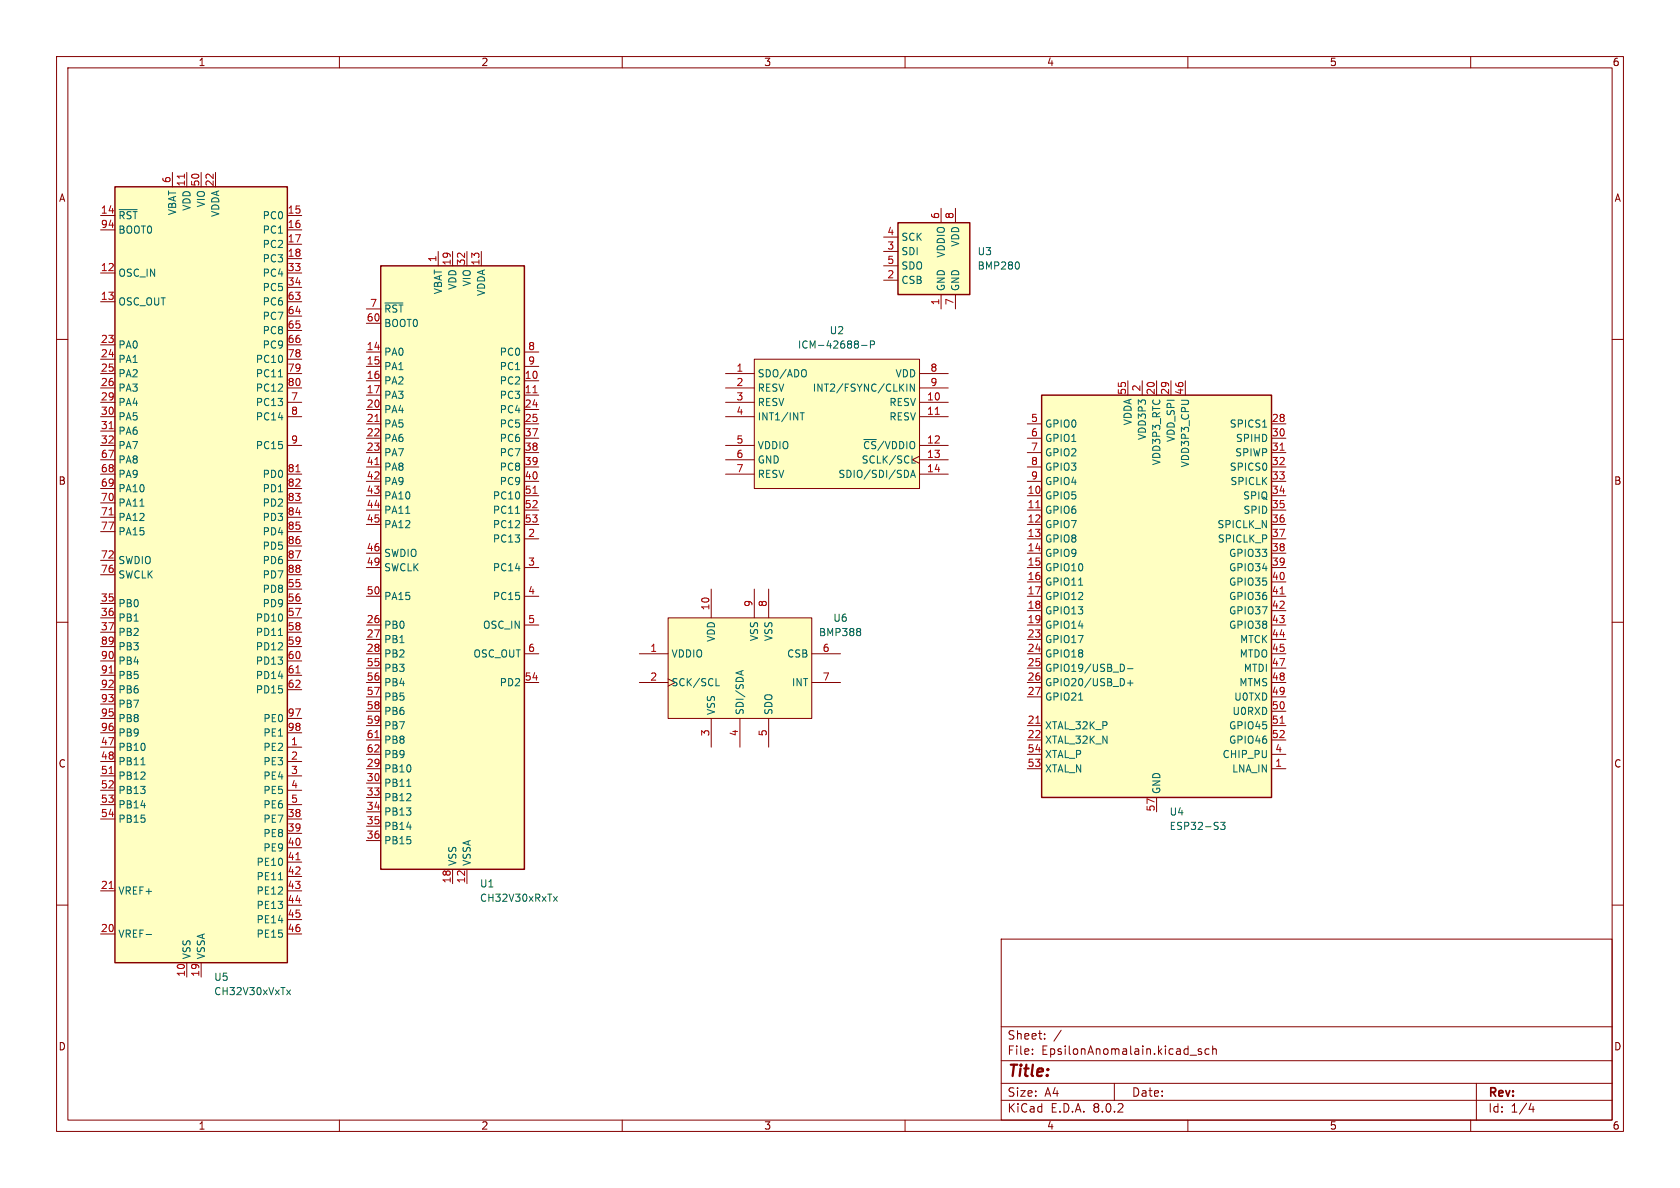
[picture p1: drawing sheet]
<svg xmlns="http://www.w3.org/2000/svg" width="297mm" height="210mm" viewBox="0 0 297 210" stroke-linecap="round" stroke-linejoin="round" font-family="sans-serif">
<g fill="none" stroke="#840000" stroke-width=".18">
<path d="M10 10h277v190h-277zM12 12h273v186h-273zM60 10v2M110 10v2M160 10v2M210 10v2M260 10v2M10 60h2M285 60h2M10 110h2M285 110h2M10 160h2"/>
<path d="M285 160h2M177 166h108v32h-108zM60 198v2M110 198v2M160 198v2M177 194.5h108M177 191.5h108M177 187.5h108M177 181.5h108M182.5 186.3v.1M182.5 185.5v.1M184.7 183.6v.1"/>
<path d="M184.7 182.8v.1M187.6 182.1l-1.3 2M197 191.5v3M210 198v2M210.4 186.5h1.1M212.4 185.5l-.4-.1-.2 .2 .1 .2 .5 .2v.3h-.6M213.7 185.5l-.4-.1-.3 .3v.4l.2 .2h.5M214.4 185.5l.2-.1 .4 .1v.9M214.4 184.9v1.5M260 198v2M261 191.5v6.5M270.7 195l-.4 1.1h.9"/>
<path d="M271 195.6v1"/>
</g>
<path d="M67.3 47h25.4v106.7h-25.4z" fill="#ffffc2"/>
<path d="M67.3 47h25.4v106.7h-25.4z" fill="none" stroke="#840000" stroke-width=".25"/>
<g fill="none" stroke="#840000" stroke-width=".18">
<path d="M64.8 57.2h2.5M64.8 54.6h2.5M77.5 44.5v2.5M80 44.5v2.5M82.5 44.5v2.5M85.1 44.5v2.5M64.8 67.3h2.5M64.8 69.9h2.5M64.8 62.2h2.5M64.8 64.8h2.5M64.8 72.4h2.5M64.8 74.9h2.5"/>
<path d="M64.8 77.5h2.5M92.7 67.3h2.5M92.7 69.9h2.5M92.7 62.2h2.5M92.7 64.8h2.5M92.7 72.4h2.5M92.7 74.9h2.5M92.7 77.5h2.5M64.8 80h2.5M64.8 82.6h2.5M64.8 85.1h2.5M64.8 87.6h2.5"/>
<path d="M64.8 90.2h2.5M64.8 92.7h2.5M64.8 97.8h2.5M92.7 95.3h2.5M92.7 80h2.5M92.7 82.6h2.5M92.7 85.1h2.5M92.7 87.6h2.5M92.7 90.2h2.5M92.7 92.7h2.5M64.8 110.5h2.5M64.8 113h2.5"/>
<path d="M64.8 115.6h2.5M64.8 100.3h2.5M64.8 105.4h2.5M64.8 118.1h2.5M92.7 110.5h2.5M92.7 115.6h2.5M92.7 100.3h2.5M92.7 105.4h2.5M64.8 135.9h2.5M64.8 138.4h2.5M64.8 120.7h2.5M64.8 123.2h2.5"/>
<path d="M64.8 125.7h2.5M64.8 128.3h2.5M64.8 130.8h2.5M64.8 133.4h2.5M92.7 120.7h2.5M64.8 141h2.5M64.8 143.5h2.5M64.8 146.1h2.5M64.8 148.6h2.5M80 153.7v2.5M82.5 153.7v2.5"/>
</g>
<path d="M66.3 74.5h.7M94.2 69.4h.7M66.3 82.1h.7M94.2 87.2h.7M66.3 130.4h.7" fill="none" stroke="#a90000" stroke-width=".18"/>
<path d="M68 53.6h3.2M71.7 90.7h.8M91.1 90.7h.8M71.9 139h.7M97.9 158.5l.6 .8M98.5 158.5l-.6 .8" fill="none" stroke="#006464" stroke-width=".18"/>
<path d="M118.1 109.2h25.4v17.8h-25.4z" fill="#ffffc2"/>
<path d="M113 115.6h5.1M118.1 109.2h25.4v17.8h-25.4zM125.7 104.1v5.1M133.3 104.1v5.1M135.9 104.1v5.1M143.5 115.6h5.1M113 120.7h5.1M125.7 127v5.1M130.8 127v5.1M135.9 127v5.1M143.5 120.7h5.1" fill="none" stroke="#840000" stroke-width=".18"/>
<path d="M131 118.7v.6M131.4 118.5l-1.3 .5M151.9 111.1l.3 .2-.3 .3 .3 .3v.2l-.3 .3M126.6 121.2h.6" fill="none" stroke="#006464" stroke-width=".18"/>
<path d="M158.7 39.4h12.7v12.7h-12.7z" fill="#ffffc2"/>
<path d="M158.7 39.4h12.7v12.7h-12.7z" fill="none" stroke="#840000" stroke-width=".25"/>
<path d="M166.4 36.8v2.6M168.9 36.8v2.6M156.2 49.5h2.5M156.2 44.5h2.5M156.2 41.9h2.5M156.2 47h2.5M166.4 52.1v2.5M168.9 52.1v2.5" fill="none" stroke="#840000" stroke-width=".18"/>
<path d="M180 46.4l.2 .4-.2 .7" fill="none" stroke="#006464" stroke-width=".18"/>
<path d="M133.3 63.5h29.3v22.9h-29.3z" fill="#ffffc2"/>
<g fill="none" stroke="#840000" stroke-width=".18">
<path d="M128.3 66h5M128.3 71.1h5M128.3 73.7h5M128.3 78.7h5M128.3 68.6h5M133.3 63.5h29.3v22.9h-29.3zM162.6 66h5M162.6 71.1h5M162.6 73.7h5M162.6 78.7h5M162.6 68.6h5M128.3 81.3h5"/>
<path d="M128.3 83.8h5M162.6 80.6l-1.3 .7 1.3 .6M162.6 81.3h5M162.6 83.8h5"/>
</g>
<path d="M165.3 73.2h.8" fill="none" stroke="#a90000" stroke-width=".18"/>
<path d="M141.5 73h.7M141.8 73v1.2M152.3 61.1h1M153.9 60.9h.6l.1-.2-.1-.3-.6-.1v1.2M160.3 67.9v1.3M161.6 67.9v1.3l-.7-1.3v1.3M160.6 83.4v.7M161 84.4l.4-1.3 .4 1.3M161.1 84h.6M161.2 81.9h.6" fill="none" stroke="#006464" stroke-width=".18"/>
<path d="M20.3 33h30.5v137.2h-30.5z" fill="#ffffc2"/>
<path d="M20.3 33h30.5v137.2h-30.5z" fill="none" stroke="#840000" stroke-width=".25"/>
<g fill="none" stroke="#840000" stroke-width=".18">
<path d="M17.8 38.1h2.5M30.5 30.5v2.5M33 30.5v2.5M35.6 30.5v2.5M38.1 30.5v2.5M50.8 38.1h2.5M17.8 48.3h2.5M17.8 53.3h2.5M17.8 40.6h2.5M50.8 48.3h2.5M50.8 53.3h2.5M50.8 40.6h2.5"/>
<path d="M50.8 43.2h2.5M50.8 45.7h2.5M50.8 50.8h2.5M50.8 55.9h2.5M50.8 58.4h2.5M17.8 61h2.5M17.8 63.5h2.5M17.8 66h2.5M17.8 68.6h2.5M17.8 71.1h2.5M17.8 73.7h2.5M17.8 76.2h2.5"/>
<path d="M17.8 78.7h2.5M50.8 61h2.5M50.8 63.5h2.5M50.8 66h2.5M50.8 68.6h2.5M50.8 71.1h2.5M50.8 73.7h2.5M50.8 78.7h2.5M17.8 81.3h2.5M17.8 83.8h2.5M17.8 86.4h2.5M17.8 88.9h2.5"/>
<path d="M17.8 91.4h2.5M17.8 99.1h2.5M17.8 94h2.5M50.8 83.8h2.5M50.8 86.4h2.5M50.8 88.9h2.5M50.8 91.4h2.5M50.8 99.1h2.5M50.8 94h2.5M50.8 96.5h2.5M17.8 106.7h2.5M17.8 109.2h2.5"/>
<path d="M17.8 111.8h2.5M17.8 114.3h2.5M17.8 116.8h2.5M17.8 119.4h2.5M17.8 101.6h2.5M50.8 106.7h2.5M50.8 109.2h2.5M50.8 111.8h2.5M50.8 104.1h2.5M50.8 114.3h2.5M50.8 116.8h2.5M50.8 119.4h2.5"/>
<path d="M50.8 101.6h2.5M17.8 132.1h2.5M17.8 134.6h2.5M17.8 137.2h2.5M17.8 139.7h2.5M17.8 121.9h2.5M17.8 124.5h2.5M17.8 127h2.5M17.8 129.5h2.5M50.8 132.1h2.5M50.8 134.6h2.5M50.8 137.2h2.5"/>
<path d="M50.8 139.7h2.5M50.8 121.9h2.5M50.8 127h2.5M50.8 129.5h2.5M17.8 157.5h2.5M17.8 144.8h2.5M17.8 142.2h2.5M50.8 157.5h2.5M50.8 144.8h2.5M50.8 147.3h2.5M50.8 149.9h2.5M50.8 152.4h2.5"/>
<path d="M50.8 154.9h2.5M50.8 142.2h2.5M17.8 165.1h2.5M33 170.2v2.5M35.6 170.2v2.5M50.8 165.1h2.5M50.8 160h2.5M50.8 162.6h2.5"/>
</g>
<path d="M32.6 30.8v.7M19.3 75.8h.7M19.3 91h.7M52.3 83.4h.7M19.3 119h.7M52.3 119h.7M19.3 136.7h.7M19.3 157.1h.7M52.3 152h.7" fill="none" stroke="#a90000" stroke-width=".18"/>
<path d="M21.1 37.1h3.1M49.2 66.6h.7M24.7 89.5h.8M49.2 112.3h.7M24.9 135.2h.7M49.2 155.5h.7M25.8 165.2h1M50.7 175l.7 .8M51.4 175l-.7 .8" fill="none" stroke="#006464" stroke-width=".18"/>
<path d="M184.1 69.9h40.7v71.1h-40.7z" fill="#ffffc2"/>
<path d="M184.1 69.9h40.7v71.1h-40.7z" fill="none" stroke="#840000" stroke-width=".25"/>
<g fill="none" stroke="#840000" stroke-width=".18">
<path d="M181.6 74.9h2.5M181.6 77.5h2.5M199.4 67.3v2.6M201.9 67.3v2.6M204.5 67.3v2.6M207 67.3v2.6M209.5 67.3v2.6M224.8 74.9h2.5M224.8 77.5h2.5M181.6 92.7h2.5M181.6 87.6h2.5M181.6 90.2h2.5"/>
<path d="M181.6 95.3h2.5M181.6 97.8h2.5M181.6 80h2.5M181.6 82.6h2.5M181.6 85.1h2.5M224.8 92.7h2.5M224.8 87.6h2.5M224.8 90.2h2.5M224.8 95.3h2.5M224.8 97.8h2.5M224.8 80h2.5M224.8 82.6h2.5"/>
<path d="M224.8 85.1h2.5M181.6 115.6h2.5M181.6 100.3h2.5M181.6 102.9h2.5M181.6 105.4h2.5M181.6 108h2.5M181.6 110.5h2.5M181.6 113h2.5M181.6 118.1h2.5M224.8 115.6h2.5M224.8 100.3h2.5M224.8 102.9h2.5"/>
<path d="M224.8 105.4h2.5M224.8 108h2.5M224.8 110.5h2.5M224.8 113h2.5M224.8 118.1h2.5M181.6 128.3h2.5M181.6 135.9h2.5M181.6 130.8h2.5M181.6 120.7h2.5M181.6 123.2h2.5M181.6 133.4h2.5M224.8 128.3h2.5"/>
<path d="M224.8 135.9h2.5M224.8 130.8h2.5M224.8 120.7h2.5M224.8 123.2h2.5M224.8 133.4h2.5M224.8 125.7h2.5M204.5 141v2.5"/>
</g>
<path d="M226.3 79.6h.7M183.1 89.8h.7M226.3 105h.7M183.1 127.9h.7M226.3 127.9h.7" fill="none" stroke="#a90000" stroke-width=".18"/>
<path d="M223.2 75.5h.7M190.7 103.4h.7M198.5 117.5l.3 .5-.3 .6M199.3 118.2h1M190.7 123.8h.7M199.3 120.7h1M199.8 120.3v.9M215.8 145.4h.8l-.5 .4 .4 .2v.5l-.2 .1-.5-.1" fill="none" stroke="#006464" stroke-width=".18"/>
<text font-size="2.8" fill="#840000" x="178" y="190.9">Title:</text>
<g font-size="2.1" fill="#840000">
<text x="178" y="184">Sheet:</text>
<text x="178" y="186.7">File:</text>
<text x="184.1" y="186.7">EpsilonAnomalain.kicad_sch</text>
<text x="178" y="196.9">KiCad</text>
<text x="178" y="194.1">Size:</text>
<text x="184.7" y="194.1">A4</text>
<text x="185.7" y="196.9">E.D.A.</text>
<text x="193.3" y="196.9">8.0.2</text>
<text x="200" y="194.1">Date:</text>
<text x="263" y="194.3">Rev:</text>
<text x="263" y="196.9">Id:</text>
<text x="267.1" y="196.9">1/4</text>
</g>
<g font-size="1.8" fill="#840000">
<text x="35" y="11.9">1</text>
<text x="85" y="11.9">2</text>
<text x="135" y="11.9">3</text>
<text x="185" y="11.9">4</text>
<text x="235" y="11.9">5</text>
<text x="285" y="11.9">6</text>
<text x="10.3" y="35.9">A</text>
<text x="285.3" y="35.9">A</text>
<text x="10.3" y="85.9">B</text>
<text x="285.3" y="85.9">B</text>
<text x="10.3" y="135.9">C</text>
<text x="285.3" y="135.9">C</text>
<text x="10.3" y="185.9">D</text>
<text x="285.3" y="185.9">D</text>
<text x="35" y="199.9">1</text>
<text x="85" y="199.9">2</text>
<text x="135" y="199.9">3</text>
<text x="185" y="199.9">4</text>
<text x="235" y="199.9">5</text>
<text x="285" y="199.9">6</text>
</g>
<g font-size="1.8" fill="#a90000">
<text x="30.2" y="32.5" transform="rotate(-90 30.2 32.5)">6</text>
<text x="32.8" y="33.1" transform="rotate(-90 32.8 33.1)">11</text>
<text x="35.3" y="33.1" transform="rotate(-90 35.3 33.1)">50</text>
<text x="37.8" y="33.1" transform="rotate(-90 37.8 33.1)">22</text>
<text x="17.7" y="37.8">14</text>
<text x="17.7" y="40.4">94</text>
<text x="50.8" y="37.8">15</text>
<text x="50.8" y="40.4">16</text>
<text x="156.8" y="41.7">4</text>
<text x="166.1" y="38.8" transform="rotate(-90 166.1 38.8)">6</text>
<text x="168.7" y="38.8" transform="rotate(-90 168.7 38.8)">8</text>
<text x="50.8" y="42.9">17</text>
<text x="50.8" y="45.5">18</text>
<text x="77.2" y="46.4" transform="rotate(-90 77.2 46.4)">1</text>
<text x="79.8" y="47" transform="rotate(-90 79.8 47)">19</text>
<text x="82.3" y="47" transform="rotate(-90 82.3 47)">32</text>
<text x="84.8" y="47" transform="rotate(-90 84.8 47)">13</text>
<text x="156.8" y="44.2">3</text>
<text x="156.8" y="46.7">5</text>
<text x="17.7" y="48">12</text>
<text x="17.7" y="53.1">13</text>
<text x="50.8" y="48">33</text>
<text x="50.8" y="50.5">34</text>
<text x="50.8" y="53.1">63</text>
<text x="156.8" y="49.3">2</text>
<text x="50.8" y="55.6">64</text>
<text x="50.8" y="58.2">65</text>
<text x="64.7" y="56.9">60</text>
<text x="65.3" y="54.4">7</text>
<text x="166.1" y="54" transform="rotate(-90 166.1 54)">1</text>
<text x="168.7" y="54" transform="rotate(-90 168.7 54)">7</text>
<text x="17.7" y="60.7">23</text>
<text x="17.7" y="63.2">24</text>
<text x="17.7" y="65.8">25</text>
<text x="50.8" y="60.7">66</text>
<text x="50.8" y="63.2">78</text>
<text x="50.8" y="65.8">79</text>
<text x="64.7" y="62">14</text>
<text x="64.7" y="64.5">15</text>
<text x="93.3" y="62">8</text>
<text x="93.3" y="64.5">9</text>
<text x="130.1" y="65.8">1</text>
<text x="164.4" y="65.8">8</text>
<text x="17.7" y="68.3">26</text>
<text x="17.7" y="70.9">29</text>
<text x="50.8" y="68.3">80</text>
<text x="51.4" y="70.9">7</text>
<text x="64.7" y="67.1">16</text>
<text x="64.7" y="69.6">17</text>
<text x="92.7" y="67.1">10</text>
<text x="92.7" y="69.6">11</text>
<text x="130.1" y="68.3">2</text>
<text x="130.1" y="70.9">3</text>
<text x="163.8" y="70.9">10</text>
<text x="164.4" y="68.3">9</text>
<text x="199.1" y="69.9" transform="rotate(-90 199.1 69.9)">55</text>
<text x="201.7" y="69.3" transform="rotate(-90 201.7 69.3)">2</text>
<text x="204.2" y="69.9" transform="rotate(-90 204.2 69.9)">20</text>
<text x="206.8" y="69.9" transform="rotate(-90 206.8 69.9)">29</text>
<text x="209.3" y="69.9" transform="rotate(-90 209.3 69.9)">46</text>
<text x="17.7" y="73.4">30</text>
<text x="17.7" y="75.9">31</text>
<text x="51.4" y="73.4">8</text>
<text x="64.7" y="72.1">20</text>
<text x="64.7" y="74.7">21</text>
<text x="64.7" y="77.2">22</text>
<text x="92.7" y="72.1">24</text>
<text x="92.7" y="74.7">25</text>
<text x="92.7" y="77.2">37</text>
<text x="130.1" y="73.4">4</text>
<text x="163.8" y="73.4">11</text>
<text x="182.2" y="74.7">5</text>
<text x="182.2" y="77.2">6</text>
<text x="224.7" y="74.7">28</text>
<text x="224.7" y="77.2">30</text>
<text x="17.7" y="78.5">32</text>
<text x="17.7" y="81">67</text>
<text x="17.7" y="83.6">68</text>
<text x="50.8" y="83.6">81</text>
<text x="51.4" y="78.5">9</text>
<text x="64.7" y="79.8">23</text>
<text x="64.7" y="82.3">41</text>
<text x="92.7" y="79.8">38</text>
<text x="92.7" y="82.3">39</text>
<text x="130.1" y="78.5">5</text>
<text x="130.1" y="81">6</text>
<text x="130.1" y="83.6">7</text>
<text x="163.8" y="78.5">12</text>
<text x="163.8" y="81">13</text>
<text x="163.8" y="83.6">14</text>
<text x="182.2" y="79.8">7</text>
<text x="182.2" y="82.3">8</text>
<text x="224.7" y="79.8">31</text>
<text x="224.7" y="82.3">32</text>
<text x="17.7" y="86.1">69</text>
<text x="17.7" y="88.6">70</text>
<text x="50.8" y="86.1">82</text>
<text x="50.8" y="88.6">83</text>
<text x="64.7" y="84.8">42</text>
<text x="64.7" y="87.4">43</text>
<text x="64.7" y="89.9">44</text>
<text x="92.7" y="84.8">40</text>
<text x="92.7" y="87.4">51</text>
<text x="92.7" y="89.9">52</text>
<text x="181.6" y="87.4">10</text>
<text x="181.6" y="89.9">11</text>
<text x="182.2" y="84.8">9</text>
<text x="224.7" y="84.8">33</text>
<text x="224.7" y="87.4">34</text>
<text x="224.7" y="89.9">35</text>
<text x="17.7" y="91.2">71</text>
<text x="17.7" y="93.7">77</text>
<text x="50.8" y="91.2">84</text>
<text x="50.8" y="93.7">85</text>
<text x="64.7" y="92.5">45</text>
<text x="92.7" y="92.5">53</text>
<text x="93.3" y="95">2</text>
<text x="181.6" y="92.5">12</text>
<text x="181.6" y="95">13</text>
<text x="224.7" y="92.5">36</text>
<text x="224.7" y="95">37</text>
<text x="17.7" y="98.8">72</text>
<text x="17.7" y="101.3">76</text>
<text x="50.8" y="96.3">86</text>
<text x="50.8" y="98.8">87</text>
<text x="50.8" y="101.3">88</text>
<text x="64.7" y="97.5">46</text>
<text x="64.7" y="100.1">49</text>
<text x="93.3" y="100.1">3</text>
<text x="181.6" y="97.5">14</text>
<text x="181.6" y="100.1">15</text>
<text x="224.7" y="97.5">38</text>
<text x="224.7" y="100.1">39</text>
<text x="17.7" y="106.4">35</text>
<text x="50.8" y="103.9">55</text>
<text x="50.8" y="106.4">56</text>
<text x="64.7" y="105.2">50</text>
<text x="93.3" y="105.2">4</text>
<text x="125.5" y="108" transform="rotate(-90 125.5 108)">10</text>
<text x="133.1" y="107.4" transform="rotate(-90 133.1 107.4)">9</text>
<text x="135.6" y="107.4" transform="rotate(-90 135.6 107.4)">8</text>
<text x="181.6" y="102.6">16</text>
<text x="181.6" y="105.2">17</text>
<text x="181.6" y="107.7">18</text>
<text x="224.7" y="102.6">40</text>
<text x="224.7" y="105.2">41</text>
<text x="224.7" y="107.7">42</text>
<text x="17.7" y="109">36</text>
<text x="17.7" y="111.5">37</text>
<text x="50.8" y="109">57</text>
<text x="50.8" y="111.5">58</text>
<text x="64.7" y="110.2">26</text>
<text x="64.7" y="112.8">27</text>
<text x="93.3" y="110.2">5</text>
<text x="181.6" y="110.2">19</text>
<text x="181.6" y="112.8">23</text>
<text x="224.7" y="110.2">43</text>
<text x="224.7" y="112.8">44</text>
<text x="17.7" y="114">89</text>
<text x="17.7" y="116.6">90</text>
<text x="17.7" y="119.1">91</text>
<text x="50.8" y="114">59</text>
<text x="50.8" y="116.6">60</text>
<text x="50.8" y="119.1">61</text>
<text x="64.7" y="115.3">28</text>
<text x="64.7" y="117.9">55</text>
<text x="93.3" y="115.3">6</text>
<text x="114.9" y="115.3">1</text>
<text x="145.3" y="115.3">6</text>
<text x="181.6" y="115.3">24</text>
<text x="181.6" y="117.9">25</text>
<text x="224.7" y="115.3">45</text>
<text x="224.7" y="117.9">47</text>
<text x="17.7" y="121.7">92</text>
<text x="17.7" y="124.2">93</text>
<text x="50.8" y="121.7">62</text>
<text x="64.7" y="120.4">56</text>
<text x="64.7" y="122.9">57</text>
<text x="64.7" y="125.5">58</text>
<text x="92.7" y="120.4">54</text>
<text x="114.9" y="120.4">2</text>
<text x="145.3" y="120.4">7</text>
<text x="181.6" y="120.4">26</text>
<text x="181.6" y="122.9">27</text>
<text x="224.7" y="120.4">48</text>
<text x="224.7" y="122.9">49</text>
<text x="224.7" y="125.5">50</text>
<text x="17.7" y="131.8">47</text>
<text x="17.7" y="126.7">95</text>
<text x="17.7" y="129.3">96</text>
<text x="50.8" y="126.7">97</text>
<text x="50.8" y="129.3">98</text>
<text x="51.4" y="131.8">1</text>
<text x="64.7" y="128">59</text>
<text x="64.7" y="130.6">61</text>
<text x="125.5" y="130.2" transform="rotate(-90 125.5 130.2)">3</text>
<text x="130.6" y="130.2" transform="rotate(-90 130.6 130.2)">4</text>
<text x="135.6" y="130.2" transform="rotate(-90 135.6 130.2)">5</text>
<text x="181.6" y="128">21</text>
<text x="181.6" y="130.6">22</text>
<text x="224.7" y="128">51</text>
<text x="224.7" y="130.6">52</text>
<text x="17.7" y="134.4">48</text>
<text x="17.7" y="136.9">51</text>
<text x="51.4" y="134.4">2</text>
<text x="51.4" y="136.9">3</text>
<text x="64.7" y="135.6">29</text>
<text x="64.7" y="133.1">62</text>
<text x="181.6" y="135.6">53</text>
<text x="181.6" y="133.1">54</text>
<text x="225.4" y="135.6">1</text>
<text x="225.4" y="133.1">4</text>
<text x="17.7" y="139.4">52</text>
<text x="17.7" y="142">53</text>
<text x="51.4" y="139.4">4</text>
<text x="51.4" y="142">5</text>
<text x="64.7" y="138.2">30</text>
<text x="64.7" y="140.7">33</text>
<text x="64.7" y="143.3">34</text>
<text x="204.2" y="143.6" transform="rotate(-90 204.2 143.6)">57</text>
<text x="17.7" y="144.5">54</text>
<text x="50.8" y="144.5">38</text>
<text x="50.8" y="147.1">39</text>
<text x="50.8" y="149.6">40</text>
<text x="64.7" y="145.8">35</text>
<text x="64.7" y="148.3">36</text>
<text x="50.8" y="152.1">41</text>
<text x="50.8" y="154.7">42</text>
<text x="17.7" y="157.2">21</text>
<text x="50.8" y="157.2">43</text>
<text x="50.8" y="159.8">44</text>
<text x="79.8" y="156.3" transform="rotate(-90 79.8 156.3)">18</text>
<text x="82.3" y="156.3" transform="rotate(-90 82.3 156.3)">12</text>
<text x="17.7" y="164.8">20</text>
<text x="50.8" y="162.3">45</text>
<text x="50.8" y="164.8">46</text>
<text x="32.8" y="172.8" transform="rotate(-90 32.8 172.8)">10</text>
<text x="35.3" y="172.8" transform="rotate(-90 35.3 172.8)">19</text>
</g>
<g font-size="1.8" fill="#006464">
<text x="20.8" y="39">~{RST}</text>
<text x="20.8" y="41.5">BOOT0</text>
<text x="31.3" y="38.1" transform="rotate(-90 31.3 38.1)">VBAT</text>
<text x="33.9" y="37.4" transform="rotate(-90 33.9 37.4)">VDD</text>
<text x="36.4" y="36.8" transform="rotate(-90 36.4 36.8)">VIO</text>
<text x="39" y="38.4" transform="rotate(-90 39 38.4)">VDDA</text>
<text x="46.3" y="39">PC0</text>
<text x="46.3" y="41.5">PC1</text>
<text x="46.3" y="44">PC2</text>
<text x="46.3" y="46.6">PC3</text>
<text x="159.3" y="45.3">SDI</text>
<text x="159.3" y="42.8">SCK</text>
<text x="159.3" y="47.9">SDO</text>
<text x="167.2" y="45.6" transform="rotate(-90 167.2 45.6)">VDDIO</text>
<text x="169.8" y="43.7" transform="rotate(-90 169.8 43.7)">VDD</text>
<text x="172.7" y="47.9">BMP280</text>
<text x="172.7" y="45.3">U3</text>
<text x="20.8" y="49.1">OSC_IN</text>
<text x="46.3" y="49.1">PC4</text>
<text x="46.3" y="51.7">PC5</text>
<text x="78.3" y="52.1" transform="rotate(-90 78.3 52.1)">VBAT</text>
<text x="80.9" y="51.3" transform="rotate(-90 80.9 51.3)">VDD</text>
<text x="83.4" y="50.7" transform="rotate(-90 83.4 50.7)">VIO</text>
<text x="86" y="52.4" transform="rotate(-90 86 52.4)">VDDA</text>
<text x="159.3" y="50.4">CSB</text>
<text x="167.2" y="51.6" transform="rotate(-90 167.2 51.6)">GND</text>
<text x="169.8" y="51.6" transform="rotate(-90 169.8 51.6)">GND</text>
<text x="20.8" y="54.2">OSC_OUT</text>
<text x="46.3" y="54.2">PC6</text>
<text x="46.3" y="56.7">PC7</text>
<text x="46.3" y="59.3">PC8</text>
<text x="67.8" y="58">BOOT0</text>
<text x="67.8" y="55.5">~{RST}</text>
<text x="146.6" y="59.3">U2</text>
<text x="20.8" y="61.8">PA0</text>
<text x="20.8" y="64.4">PA1</text>
<text x="45.1" y="64.4">PC10</text>
<text x="46.3" y="61.8">PC9</text>
<text x="67.8" y="63.1">PA0</text>
<text x="67.8" y="65.6">PA1</text>
<text x="88.2" y="63.1">PC0</text>
<text x="88.2" y="65.6">PC1</text>
<text x="141" y="61.8">ICM-42688-P</text>
<text x="20.8" y="66.9">PA2</text>
<text x="20.8" y="69.4">PA3</text>
<text x="20.8" y="72">PA4</text>
<text x="45.1" y="72">PC13</text>
<text x="45.1" y="66.9">PC11</text>
<text x="45.1" y="69.4">PC12</text>
<text x="67.8" y="68.2">PA2</text>
<text x="67.8" y="70.7">PA3</text>
<text x="88.2" y="68.2">PC2</text>
<text x="88.2" y="70.7">PC3</text>
<text x="133.9" y="66.9">SDO/ADO</text>
<text x="133.9" y="69.4">RESV</text>
<text x="133.9" y="72">RESV</text>
<text x="143.6" y="69.4">INT2/FSYNC/CLKIN</text>
<text x="157.1" y="72">RESV</text>
<text x="158.2" y="66.9">VDD</text>
<text x="20.8" y="74.5">PA5</text>
<text x="20.8" y="77.1">PA6</text>
<text x="45.1" y="74.5">PC14</text>
<text x="67.8" y="73.3">PA4</text>
<text x="67.8" y="75.8">PA5</text>
<text x="88.2" y="73.3">PC4</text>
<text x="88.2" y="75.8">PC5</text>
<text x="133.9" y="74.5">INT1/INT</text>
<text x="157.1" y="74.5">RESV</text>
<text x="184.7" y="75.8">GPIO0</text>
<text x="200.3" y="75.3" transform="rotate(-90 200.3 75.3)">VDDA</text>
<text x="202.8" y="77.9" transform="rotate(-90 202.8 77.9)">VDD3P3</text>
<text x="217.3" y="75.8">SPICS1</text>
<text x="20.8" y="79.6">PA7</text>
<text x="20.8" y="82.1">PA8</text>
<text x="45.1" y="79.6">PC15</text>
<text x="67.8" y="78.3">PA6</text>
<text x="67.8" y="80.9">PA7</text>
<text x="67.8" y="83.4">PA8</text>
<text x="88.2" y="78.3">PC6</text>
<text x="88.2" y="80.9">PC7</text>
<text x="88.2" y="83.4">PC8</text>
<text x="133.9" y="79.6">VDDIO</text>
<text x="133.9" y="82.1">GND</text>
<text x="152.2" y="82.1">SCLK/SCL</text>
<text x="152.5" y="79.6">~{CS}/VDDIO</text>
<text x="184.7" y="78.3">GPIO1</text>
<text x="184.7" y="80.9">GPIO2</text>
<text x="184.7" y="83.4">GPIO3</text>
<text x="205.3" y="82.4" transform="rotate(-90 205.3 82.4)">VDD3P3_RTC</text>
<text x="207.9" y="78.2" transform="rotate(-90 207.9 78.2)">VDD_SPI</text>
<text x="210.4" y="82.7" transform="rotate(-90 210.4 82.7)">VDD3P3_CPU</text>
<text x="217.3" y="83.4">SPICS0</text>
<text x="218.3" y="80.9">SPIWP</text>
<text x="218.4" y="78.3">SPIHD</text>
<text x="20.8" y="84.7">PA9</text>
<text x="20.8" y="87.2">PA10</text>
<text x="20.8" y="89.8">PA11</text>
<text x="46.3" y="84.7">PD0</text>
<text x="46.3" y="87.2">PD1</text>
<text x="46.3" y="89.8">PD2</text>
<text x="67.8" y="86">PA9</text>
<text x="67.8" y="88.5">PA10</text>
<text x="87" y="88.5">PC10</text>
<text x="88.2" y="86">PC9</text>
<text x="133.9" y="84.7">RESV</text>
<text x="148.1" y="84.7">SDIO/SDI/SDA</text>
<text x="184.7" y="88.5">GPIO5</text>
<text x="184.7" y="86">GPIO4</text>
<text x="217.4" y="86">SPICLK</text>
<text x="219.7" y="88.5">SPIQ</text>
<text x="20.8" y="92.3">PA12</text>
<text x="20.8" y="94.8">PA15</text>
<text x="46.3" y="92.3">PD3</text>
<text x="46.3" y="94.8">PD4</text>
<text x="67.8" y="91">PA11</text>
<text x="67.8" y="93.6">PA12</text>
<text x="87" y="91">PC11</text>
<text x="87" y="93.6">PC12</text>
<text x="184.7" y="91">GPIO6</text>
<text x="184.7" y="93.6">GPIO7</text>
<text x="215.1" y="93.6">SPICLK_N</text>
<text x="219.7" y="91">SPID</text>
<text x="20.8" y="99.9">SWDIO</text>
<text x="46.3" y="97.4">PD5</text>
<text x="46.3" y="99.9">PD6</text>
<text x="67.8" y="98.7">SWDIO</text>
<text x="67.8" y="101.2">SWCLK</text>
<text x="87" y="96.1">PC13</text>
<text x="87" y="101.2">PC14</text>
<text x="184.7" y="96.1">GPIO8</text>
<text x="184.7" y="98.7">GPIO9</text>
<text x="184.7" y="101.2">GPIO10</text>
<text x="215.2" y="96.1">SPICLK_P</text>
<text x="217.2" y="98.7">GPIO33</text>
<text x="217.2" y="101.2">GPIO34</text>
<text x="20.8" y="107.5">PB0</text>
<text x="20.8" y="102.5">SWCLK</text>
<text x="46.3" y="105">PD8</text>
<text x="46.3" y="107.5">PD9</text>
<text x="46.3" y="102.5">PD7</text>
<text x="67.8" y="106.3">PA15</text>
<text x="87" y="106.3">PC15</text>
<text x="184.7" y="103.7">GPIO11</text>
<text x="184.7" y="106.3">GPIO12</text>
<text x="217.2" y="103.7">GPIO35</text>
<text x="217.2" y="106.3">GPIO36</text>
<text x="20.8" y="110.1">PB1</text>
<text x="20.8" y="112.6">PB2</text>
<text x="45.1" y="110.1">PD10</text>
<text x="45.1" y="112.6">PD11</text>
<text x="67.8" y="111.4">PB0</text>
<text x="67.8" y="113.9">PB1</text>
<text x="85.3" y="111.4">OSC_IN</text>
<text x="126.6" y="113.6" transform="rotate(-90 126.6 113.6)">VDD</text>
<text x="134.2" y="113.4" transform="rotate(-90 134.2 113.4)">VSS</text>
<text x="136.8" y="113.4" transform="rotate(-90 136.8 113.4)">VSS</text>
<text x="144.7" y="112.7">BMP388</text>
<text x="147.2" y="110.1">U6</text>
<text x="184.7" y="108.8">GPIO13</text>
<text x="184.7" y="111.4">GPIO14</text>
<text x="184.7" y="113.9">GPIO17</text>
<text x="217.2" y="108.8">GPIO37</text>
<text x="217.2" y="111.4">GPIO38</text>
<text x="219.1" y="113.9">MTCK</text>
<text x="20.8" y="115.2">PB3</text>
<text x="20.8" y="117.7">PB4</text>
<text x="45.1" y="115.2">PD12</text>
<text x="45.1" y="117.7">PD13</text>
<text x="67.8" y="116.4">PB2</text>
<text x="67.8" y="119">PB3</text>
<text x="83.6" y="116.4">OSC_OUT</text>
<text x="118.6" y="116.4">VDDIO</text>
<text x="139" y="116.4">CSB</text>
<text x="184.7" y="116.4">GPIO18</text>
<text x="184.7" y="119">GPIO19/USB_D-</text>
<text x="219.1" y="116.4">MTDO</text>
<text x="219.8" y="119">MTDI</text>
<text x="20.8" y="120.2">PB5</text>
<text x="20.8" y="122.8">PB6</text>
<text x="20.8" y="125.3">PB7</text>
<text x="45.1" y="120.2">PD14</text>
<text x="45.1" y="122.8">PD15</text>
<text x="67.8" y="121.5">PB4</text>
<text x="67.8" y="124.1">PB5</text>
<text x="88.2" y="121.5">PD2</text>
<text x="118.6" y="121.5">SCK/SCL</text>
<text x="139.9" y="121.5">INT</text>
<text x="184.7" y="121.5">GPIO20/USB_D+</text>
<text x="184.7" y="124.1">GPIO21</text>
<text x="218.1" y="124.1">U0TXD</text>
<text x="219" y="121.5">MTMS</text>
<text x="20.8" y="127.9">PB8</text>
<text x="20.8" y="130.4">PB9</text>
<text x="46.5" y="127.9">PE0</text>
<text x="46.5" y="130.4">PE1</text>
<text x="67.8" y="126.6">PB6</text>
<text x="67.8" y="129.1">PB7</text>
<text x="67.8" y="131.7">PB8</text>
<text x="126.6" y="126.5" transform="rotate(-90 126.6 126.5)">VSS</text>
<text x="131.7" y="126.5" transform="rotate(-90 131.7 126.5)">SDI/SDA</text>
<text x="136.8" y="126.5" transform="rotate(-90 136.8 126.5)">SDO</text>
<text x="184.7" y="129.1">XTAL_32K_P</text>
<text x="184.7" y="131.7">XTAL_32K_N</text>
<text x="217.2" y="129.1">GPIO45</text>
<text x="217.2" y="131.7">GPIO46</text>
<text x="217.8" y="126.6">U0RXD</text>
<text x="20.8" y="132.9">PB10</text>
<text x="20.8" y="135.5">PB11</text>
<text x="46.5" y="132.9">PE2</text>
<text x="46.5" y="135.5">PE3</text>
<text x="67.8" y="136.8">PB10</text>
<text x="67.8" y="134.2">PB9</text>
<text x="184.7" y="136.8">XTAL_N</text>
<text x="184.7" y="134.2">XTAL_P</text>
<text x="216" y="134.2">CHIP_PU</text>
<text x="217.7" y="136.8">LNA_IN</text>
<text x="20.8" y="138">PB12</text>
<text x="20.8" y="140.6">PB13</text>
<text x="20.8" y="143.1">PB14</text>
<text x="46.5" y="138">PE4</text>
<text x="46.5" y="140.6">PE5</text>
<text x="46.5" y="143.1">PE6</text>
<text x="67.8" y="139.3">PB11</text>
<text x="67.8" y="141.8">PB12</text>
<text x="205.3" y="140.5" transform="rotate(-90 205.3 140.5)">GND</text>
<text x="20.8" y="145.6">PB15</text>
<text x="46.5" y="145.6">PE7</text>
<text x="46.5" y="148.2">PE8</text>
<text x="67.8" y="144.4">PB13</text>
<text x="67.8" y="146.9">PB14</text>
<text x="67.8" y="149.5">PB15</text>
<text x="206.7" y="144.4">U4</text>
<text x="206.7" y="146.9">ESP32-S3</text>
<text x="45.3" y="153.3">PE10</text>
<text x="45.3" y="155.8">PE11</text>
<text x="46.5" y="150.7">PE9</text>
<text x="80.9" y="153.2" transform="rotate(-90 80.9 153.2)">VSS</text>
<text x="83.4" y="153.2" transform="rotate(-90 83.4 153.2)">VSSA</text>
<text x="20.8" y="158.3">VREF+</text>
<text x="45.3" y="158.3">PE12</text>
<text x="45.3" y="160.9">PE13</text>
<text x="84.8" y="157.1">U1</text>
<text x="84.8" y="159.6">CH32V30xRxTx</text>
<text x="20.8" y="166">VREF-</text>
<text x="45.3" y="163.4">PE14</text>
<text x="45.3" y="166">PE15</text>
<text x="33.9" y="169.7" transform="rotate(-90 33.9 169.7)">VSS</text>
<text x="36.4" y="169.7" transform="rotate(-90 36.4 169.7)">VSSA</text>
<text x="37.8" y="173.6">U5</text>
<text x="37.8" y="176.1">CH32V30xVxTx</text>
</g>
</svg>
